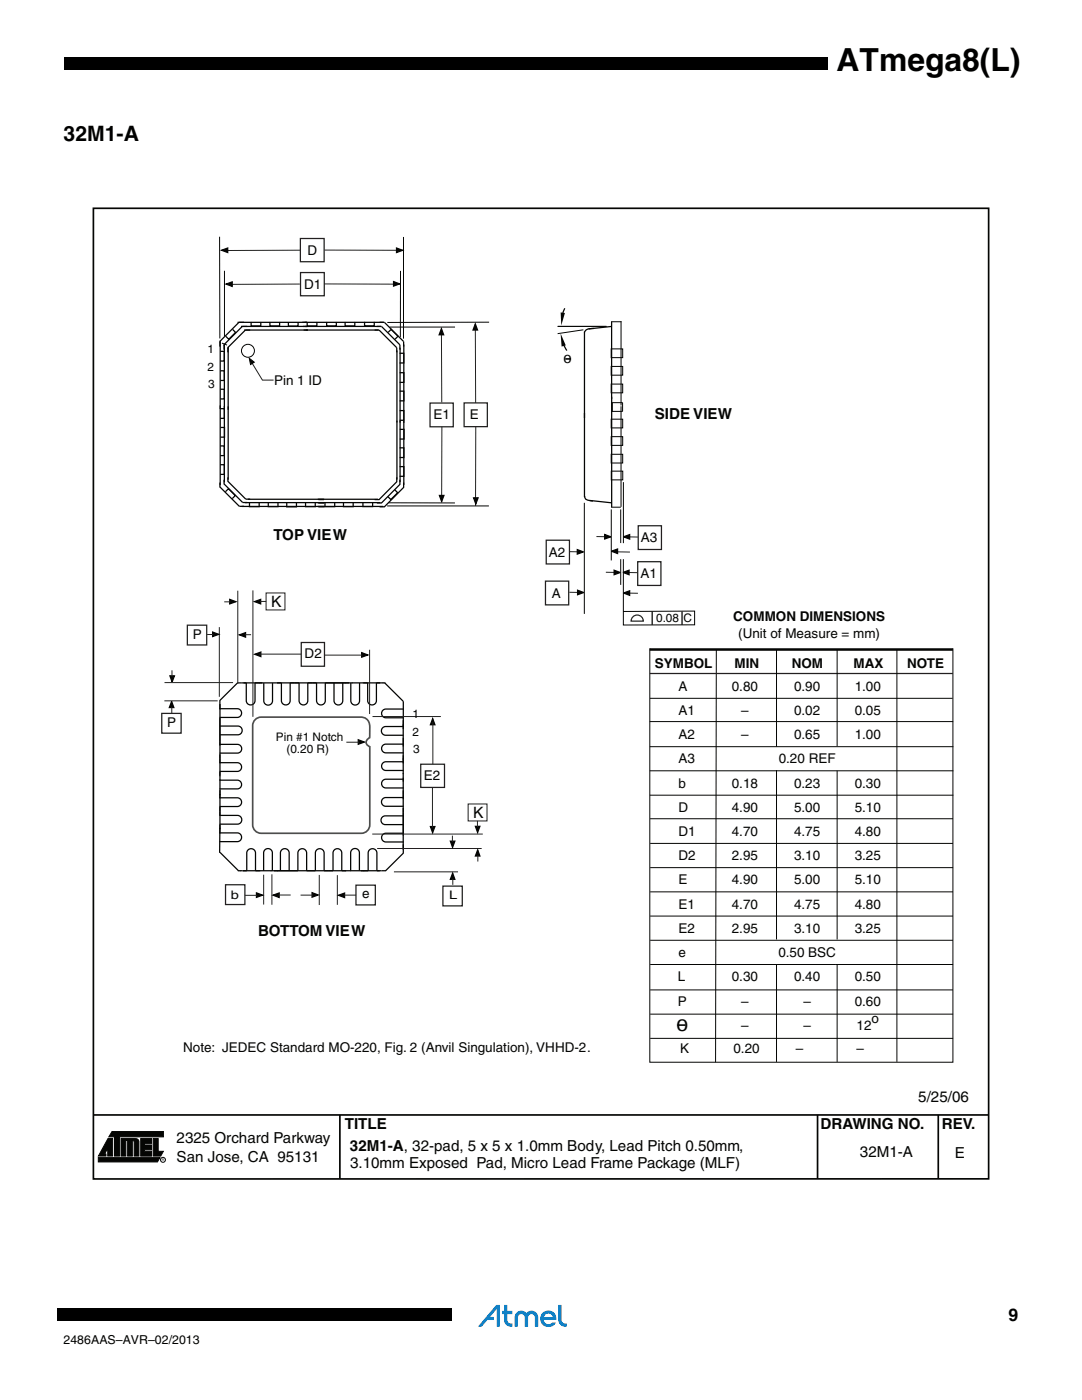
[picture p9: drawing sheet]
<svg xmlns="http://www.w3.org/2000/svg" width="216mm" height="279mm" viewBox="0 0 216 279" stroke-linecap="round" stroke-linejoin="round" font-family="sans-serif">
<g fill="#0079c2">
<path d="M111.4 260.4h.7v3a.78 .78 0 0 0 1 .7v.7a1.4 1.4 0 0 1-1.7-1.4z"/>
<path d="M103.1 262a1.32 1.32 0 0 1 1.9 0 1.34 1.34 0 0 1 1.5-.3 1.34 1.34 0 0 1 .9 1.2v1.9h-.7v-1.9a.68 .68 0 0 0-.6-.7 .68 .68 0 0 0-.7 .7v1.9h-.7v-1.9a.68 .68 0 0 0-.7-.7 .68 .68 0 0 0-.7 .7v1.9h-.6v-2z"/>
<path d="M99 260.4h.8v4.4h-.7v-3.6l-1.3 1.6h.7v.6h-1.2l-1.2 1.4h-.7z"/>
<path d="M100.6 260.4h.6v1.2h1v.7h-1v1.1a.77 .77 0 0 0 1 .7v.7a1.4 1.4 0 0 1-1.6-1.4v-1.1h-.4v-.7h.4z"/>
<path d="M108.2 262a1.66 1.66 0 0 0 .3 2.6 1.66 1.66 0 0 0 2.4-.7h-.7a.94 .94 0 0 1-1 .3 .94 .94 0 0 1-.7-.8h2.5a1.61 1.61 0 0 0-.9-1.7 1.61 1.61 0 0 0-1.9 .3zM108.8 262.3a.89 .89 0 0 1 1.5 .5h-1.8z"/>
</g>
<path d="M0 11.4h165.2v2.4h-165.2z" fill="#000"/>
<path d="M0 6.4h12.7v15.8h-12.7z" fill="#fff"/>
<path d="M11.5 261.1h1.2v2.5h-1.2zM12.7 261.1h77.4v2.5h-77.4z" fill="#000"/>
<path d="M18.5 41.4h178.9v194.1h-178.9z" fill="#fff"/>
<path d="M21.5 227.2h1v3.5h-1v-1.5l-.6 1.1h.2v.4h-1.5z" fill="#040503"/>
<path d="M21.5 227.2h1v3.5h-1v-1.5l-.6 1.1h.2v.4h-1.5z" fill="none" stroke="#040503" stroke-width=".2"/>
<path d="M30.6 227.2h1v2.6h1l-.5 .9h-1.5z" fill="#040503"/>
<path d="M30.6 227.2h1v2.6h1l-.5 .9h-1.5z" fill="none" stroke="#040503" stroke-width=".2"/>
<path d="M19.6 231h12.3l-.5 .9h-11.8z" fill="#040503"/>
<path d="M19.6 231h12.3l-.5 .9h-11.8z" fill="none" stroke="#040503" stroke-width=".2"/>
<path d="M22.4 225.8h10.2v1.1h-8.8v3.8h-1v-3.8h-1.1z" fill="#040503"/>
<path d="M22.4 225.8h10.2v1.1h-8.8v3.8h-1v-3.8h-1.1z" fill="none" stroke="#040503" stroke-width=".2"/>
<path d="M24.2 227.2h2.8a.65 .65 0 0 1 .7 .7v2.8h-.9v-2.8l-.1-.2-.3-.1v3.1h-.9v-3.1h-.4v3.1h-.9z" fill="#040503"/>
<path d="M24.2 227.2h2.8a.65 .65 0 0 1 .7 .7v2.8h-.9v-2.8l-.1-.2-.3-.1v3.1h-.9v-3.1h-.4v3.1h-.9z" fill="none" stroke="#040503" stroke-width=".2"/>
<path d="M28.1 227.2h2.1v1h-1.4v.3h1.4v.9h-1.4v.4h1.4v.9h-2.1z" fill="#040503"/>
<g fill="none" stroke="#040503" stroke-width=".2">
<path d="M43.8 47.2l.1 20.3M44.8 54v13.1M79.9 54.1v13.2M80.5 47.3v20.3M44.3 68.5l1 .4M129.7 129.4v82.6h60.4v-82.6M129.7 139.4h60.4M142.9 129.7l-.1 82.3M154.9 129.6v19.4M167 129.6v19.3M179 129.6v82.3M129.6 144h60.6"/>
<path d="M129.7 149h60.5M129.7 153.8h60.5M129.7 158.7h60.5M154.9 153.7v33.8M167 153.8v33.7M129.7 163.4h60.5M129.7 168.3h60.5M129.7 173.2h60.5M129.7 178h60.5M129.7 187.7h60.5M129.7 192.5h60.5M129.7 197.6h60.5"/>
<path d="M129.7 182.8h60.5M154.9 192.4v19.5M167 192.4v19.5M129.7 202.4h60.5M129.7 207.2h60.5M28.1 227.2h2.1v1h-1.4v.3h1.4v.9h-1.4v.4h1.4v.9h-2.1z"/>
<circle cx="49.5" cy="70" r="1.29"/>
<circle cx="32.5" cy="231.5" r=".49"/>
</g>
<path d="M18.6 41.6h178.7v193.7h-178.7zM18.6 222.5h178.6M67.8 222.5v12.7M163.1 222.5v12.6M187.2 222.5v12.6" fill="none" stroke="#040503" stroke-width=".34"/>
<path d="M129.7 129.6h60.4" fill="none" stroke="#040503" stroke-width=".5"/>
<path d="M59.9 47.6h4.8v4.6h-4.8zM129.7 134.4h60.4" fill="none" stroke="#231f20" stroke-width=".25"/>
<g fill="none" stroke="#040503" stroke-width=".25">
<path d="M43.9 68.2v1M43.9 68v28.8M44 70.1h.7v2h-.7M44 74h.8v1.9h-.8M44 77.7h.8v1.9h-.8M44.8 68.6v27.6M45.5 69.4v.9M45.5 69.2v26.5M46.4 65.7l.6 .6-1.4 1.4-.6-.6M47.4 64.3h29.3l3.8 3.9 .1 28.6M47.7 64.3l-3.8 3.9M48.1 65.1h28l3.7 3.7v27.4"/>
<path d="M48.4 65.1l-3.7 3.7v1M48.7 65.9h26.9l3.6 3.5v.9M49 65.9l-3.6 3.5M50.1 64.2v.8h1.9v-.8M53.9 64.2v.8h1.9v-.8M57.5 64.3v.8h2v-.8M61.3 64.2v.8h1.9v-.8M65.2 64.2v.8h1.9v-.8M68.9 64.2v.8h1.9v-.8M72.7 64.2v.8h2v-.8M77.4 66.3l.6-.6 1.4 1.4-.6 .6M79.2 69.9v25.8"/>
<path d="M79.7 70.5h.9v1.9h-.9M79.7 74.4h.9v1.9h-.9M79.7 78.1h.9v1.9h-.9M43.9 96.3v1M43.9 97.2l3.9 3.9h28.7M44 81.6h.8v1.9h-.8M44 89h.8v1.9h-.8M44 92.7h.8v2h-.8M44 85.3h.8v1.9h-.8M44.7 96.6l3.7 3.7h.9M44.7 95.7v1M45 98.1l.6-.6 1.3 1.4-.6 .6"/>
<path d="M45.5 96.1l3.5 3.5h26.4M45.5 95.3v.8M63.5 99.7h1.1M78.7 97.7l.6 .6-1.3 1.4-.6-.6M79.2 95.3v.8l-3.6 3.6h-.8M79.7 81.9h.9v2h-.9M79.7 89.4h.9v1.9h-.9M79.7 93.1h.9v2h-.9M79.8 85.7h.8v1.9h-.8M79.8 95.7v1l-3.7 3.7h-.9M80.5 96.3v1l-3.8 3.8h-1M48.9 100.3h27"/>
<path d="M49.8 100.3v.8h1.9v-.8M53.5 100.3v.8h2v-.8M57.2 100.3v.9h2v-.9M61 100.3v.8h1.9v-.8M63.5 100.4h1.2M63.5 101.1h1.2M64.9 100.3l-.1 .8h2v-.8M68.5 100.3v.8h2v-.8M72.4 100.3v.8h2v-.8M49.1 136.3v3.5a.87 .87 0 0 0 .9 .9 .87 .87 0 0 0 .9-.9v-3.5M52.6 136.3v3.6a.87 .87 0 0 0 .9 .8 .87 .87 0 0 0 .9-.8v-3.6M56.2 136.3v3.5a.87 .87 0 0 0 .8 .9 .87 .87 0 0 0 .9-.9v-3.5"/>
<path d="M59.7 136.3v3.5a.87 .87 0 0 0 .8 .9 .87 .87 0 0 0 .9-.9v-3.5M63.2 136.3v3.5a.87 .87 0 0 0 .8 .9 .87 .87 0 0 0 .9-.9v-3.5M66.6 136.3v3.5a.87 .87 0 0 0 .9 .9 .87 .87 0 0 0 .9-.9v-3.5M70 136.3v3.6a.87 .87 0 0 0 .9 .8 .87 .87 0 0 0 .8-.8v-3.6M73.4 136.3v3.5a.87 .87 0 0 0 .8 .9 .87 .87 0 0 0 .9-.9v-3.5M76.8 136.3l3.6 3.6M76.9 136.3h-29.5l-3.5 3.5v.9M80.5 139.9v29.7M43.8 141.4h3.6a.87 .87 0 0 1 .8 .9 .87 .87 0 0 1-.8 .9h-3.6M43.8 152.2h3.6a.87 .87 0 0 1 .8 .9 .87 .87 0 0 1-.8 .9h-3.6M43.8 155.7h3.6a.87 .87 0 0 1 .8 .9 .87 .87 0 0 1-.8 .8h-3.6M43.8 159.2h3.6a.87 .87 0 0 1 .8 .9 .87 .87 0 0 1-.8 .9h-3.6"/>
<path d="M43.8 148.6h3.6a.87 .87 0 0 1 .8 .8 .87 .87 0 0 1-.8 .9h-3.6M43.9 140.5v25.8M43.9 144.9h3.6a.87 .87 0 0 1 .8 .9 .87 .87 0 0 1-.8 .8h-3.6M80.5 145h-3.5a.87 .87 0 0 0-.9 .9 .87 .87 0 0 0 .9 .8h3.5M80.5 159.2h-3.5a.87 .87 0 0 0-.9 .8 .87 .87 0 0 0 .9 .9h3.5M80.5 155.5h-3.5a.87 .87 0 0 0-.9 .9 .87 .87 0 0 0 .9 .9h3.5M80.5 152h-3.5a.87 .87 0 0 0-.9 .9 .87 .87 0 0 0 .9 .9h3.5M80.5 148.5h-3.5a.87 .87 0 0 0-.9 .9 .87 .87 0 0 0 .9 .8h3.5M80.5 141.5h-3.5a.87 .87 0 0 0-.9 .9 .87 .87 0 0 0 .9 .8h3.5M43.8 166.2h3.6a.87 .87 0 0 1 .8 .9 .87 .87 0 0 1-.8 .9h-3.6M43.8 162.7h3.6a.87 .87 0 0 1 .8 .9 .87 .87 0 0 1-.8 .9h-3.6M43.9 165.2l-.1 5"/>
<path d="M43.9 170.1l3.7 3.7M49.2 173.8v-3.6a.87 .87 0 0 1 .9-.8 .87 .87 0 0 1 .9 .8v3.6M52.6 173.8v-3.6a.87 .87 0 0 1 .9-.8 .87 .87 0 0 1 .8 .8v3.6M56 173.8v-3.6a.87 .87 0 0 1 .8-.8 .87 .87 0 0 1 .9 .8v3.6M59.4 173.8v-3.6a.87 .87 0 0 1 .9-.8 .87 .87 0 0 1 .9 .8v3.6M62.9 173.8v-3.6a.87 .87 0 0 1 .9-.8 .87 .87 0 0 1 .9 .8v3.6M66.5 173.8v-3.6a.87 .87 0 0 1 .8-.8 .87 .87 0 0 1 .9 .8v3.6M70 173.7v-3.5a.87 .87 0 0 1 .8-.9 .87 .87 0 0 1 .9 .9v3.5M73.5 173.8v-3.6a.87 .87 0 0 1 .8-.8 .87 .87 0 0 1 .9 .8v3.6M80.4 162.8h-3.5a.87 .87 0 0 0-.9 .9 .87 .87 0 0 0 .9 .9h3.5M80.5 169.4v.9l-3.6 3.5h-29.4M80.5 166.3h-3.5a.87 .87 0 0 0-.9 .9 .87 .87 0 0 0 .9 .8h3.5"/>
</g>
<path d="M64.7 56.7h15.2" fill="none" stroke="#231f20" stroke-width=".2"/>
<path d="M78.5 56.2l1.3 .5-1.3 .4z" fill="#040503"/>
<path d="M78.5 56.2l1.3 .5-1.3 .4z" fill="none" stroke="#040503" stroke-width=".25"/>
<path d="M59.8 56.7l-14.1 .1" fill="none" stroke="#231f20" stroke-width=".2"/>
<path d="M45.1 56.7l1.2-.4v.9z" fill="#040503"/>
<path d="M45.1 56.7l1.2-.4v.9z" fill="none" stroke="#040503" stroke-width=".25"/>
<path d="M59.9 49.9l-15.3 .1" fill="none" stroke="#231f20" stroke-width=".2"/>
<path d="M44.2 49.9l1.2-.4v.9z" fill="#040503"/>
<path d="M44.2 49.9l1.2-.4v.9z" fill="none" stroke="#040503" stroke-width=".25"/>
<path d="M64.7 49.9l15.8 .1" fill="none" stroke="#231f20" stroke-width=".2"/>
<path d="M79.1 49.5l1.2 .5-1.2 .4z" fill="#040503"/>
<path d="M79.1 49.5l1.2 .5-1.2 .4z" fill="none" stroke="#040503" stroke-width=".25"/>
<path d="M60 54.4h4.7v4.6h-4.7zM92.6 80.4h4.6v4.7h-4.6z" fill="none" stroke="#231f20" stroke-width=".25"/>
<path d="M77.7 65.3h13.1M97.6 64.3l-20.3 .1M77.2 101h20.4M77.5 100.3l13.3 .1" fill="none" stroke="#040503" stroke-width=".2"/>
<path d="M88.2 85.2l-.1 15.1" fill="none" stroke="#231f20" stroke-width=".2"/>
<path d="M87.7 98.9h.9l-.5 1.2z" fill="#040503"/>
<path d="M87.7 98.9h.9l-.5 1.2z" fill="none" stroke="#040503" stroke-width=".25"/>
<path d="M88.1 66.2v14.1" fill="none" stroke="#231f20" stroke-width=".2"/>
<path d="M88.1 65.6l.4 1.2h-.9z" fill="#040503"/>
<path d="M88.1 65.6l.4 1.2h-.9z" fill="none" stroke="#040503" stroke-width=".25"/>
<path d="M94.8 65.1l.1 15.3" fill="none" stroke="#231f20" stroke-width=".2"/>
<path d="M94.8 64.6l.5 1.3h-.9z" fill="#040503"/>
<path d="M94.8 64.6l.5 1.3h-.9z" fill="none" stroke="#040503" stroke-width=".25"/>
<path d="M94.9 85.2v15.8" fill="none" stroke="#231f20" stroke-width=".2"/>
<path d="M94.5 99.4h.9l-.5 1.2z" fill="#040503"/>
<path d="M94.5 99.4h.9l-.5 1.2z" fill="none" stroke="#040503" stroke-width=".25"/>
<path d="M85.8 80.4h4.6v4.8h-4.6z" fill="none" stroke="#231f20" stroke-width=".25"/>
<path d="M63.7 174.6v6M67.3 174.7v5.9" fill="none" stroke="#231f20" stroke-width=".2"/>
<path d="M62.3 178.2l1.2 .4-1.2 .5z" fill="#040503"/>
<path d="M62.3 178.2l1.2 .4-1.2 .5z" fill="none" stroke="#040503" stroke-width=".25"/>
<path d="M60 178.6h2.4" fill="none" stroke="#231f20" stroke-width=".2"/>
<path d="M67.5 178.7l1.3-.5v.9z" fill="#040503"/>
<path d="M67.5 178.7l1.3-.5v.9z" fill="none" stroke="#040503" stroke-width=".25"/>
<path d="M52.6 174.6v5.9M54.3 174.5v6.1M68.6 178.6h2.5" fill="none" stroke="#231f20" stroke-width=".2"/>
<path d="M51.2 178.2l1.2 .4-1.2 .5z" fill="#040503"/>
<path d="M51.2 178.2l1.2 .4-1.2 .5z" fill="none" stroke="#040503" stroke-width=".25"/>
<path d="M48.9 178.7h2.4" fill="none" stroke="#231f20" stroke-width=".2"/>
<path d="M54.5 178.7l1.2-.5v.9z" fill="#040503"/>
<path d="M116.6 66.2v33M118.5 65.6a1.69 1.69 0 0 0-1.9 .7M122 64.2v15.5M122.1 79.2v22M122.1 65.1l-4.6 .5M116.7 99a.89 .89 0 0 0 1 .9l.6 .1M117.6 99.9l4.4 .4M122.2 80.4v1.7M54.5 178.7l1.2-.5v.9z" fill="none" stroke="#040503" stroke-width=".25"/>
<path d="M119 107.1h2.9M55.6 178.6h2.4" fill="none" stroke="#231f20" stroke-width=".2"/>
<path d="M45 176.6h3.9v3.9h-3.9zM71 176.7h3.9v3.9h-3.9z" fill="none" stroke="#231f20" stroke-width=".25"/>
<g fill="none" stroke="#040503" stroke-width=".2">
<path d="M121.9 64.2h2.1M122 69.6h2.2v1.8h-2.2zM122 73.1h2.2v1.8h-2.2zM122 76.7h2.2v1.7h-2.2zM123.9 64.1v16.8M122 80.4h2.2M122 82.1h2.2M122 87.1h2.2v1.8h-2.2zM122 83.7h2.2v1.7h-2.2zM122 90.7h2.2v1.7h-2.2zM122 94h2.3v1.8h-2.3zM123.9 81.1v20.1"/>
<path d="M124.2 80.4v1.7M124.4 96.2v12.2M116.6 100.3v22.2M121.9 101.2h2M122 101.7v10.1M123.9 101.7v6.7M123.9 111.6v5.1"/>
</g>
<path d="M120.7 106.7l1.2 .4-1.2 .5z" fill="#040503"/>
<path d="M120.7 106.7l1.2 .4-1.2 .5z" fill="none" stroke="#040503" stroke-width=".25"/>
<path d="M124.4 107.1l2.9 .1" fill="none" stroke="#231f20" stroke-width=".2"/>
<path d="M124.4 107.1l1.2-.4v.9z" fill="#040503"/>
<path d="M124.4 107.1l1.2-.4v.9z" fill="none" stroke="#040503" stroke-width=".25"/>
<path d="M122.8 110.1l2.9 .1" fill="none" stroke="#231f20" stroke-width=".2"/>
<path d="M122 110l1.2-.4v.9z" fill="#040503"/>
<path d="M122 110l1.2-.4v.9z" fill="none" stroke="#040503" stroke-width=".25"/>
<path d="M120.9 114.2l2.9 .1" fill="none" stroke="#231f20" stroke-width=".2"/>
<path d="M122.5 113.8l1.3 .5-1.3 .4z" fill="#040503"/>
<path d="M122.5 113.8l1.3 .5-1.3 .4z" fill="none" stroke="#040503" stroke-width=".25"/>
<path d="M124.3 114.2l2.9 .1" fill="none" stroke="#231f20" stroke-width=".2"/>
<path d="M124.3 114.2l1.2-.4v.9z" fill="#040503"/>
<path d="M124.3 114.2l1.2-.4v.9z" fill="none" stroke="#040503" stroke-width=".25"/>
<path d="M113.5 110.1h2.9" fill="none" stroke="#231f20" stroke-width=".2"/>
<path d="M115.2 109.7l1.2 .4-1.2 .5z" fill="#040503"/>
<path d="M115.2 109.7l1.2 .4-1.2 .5z" fill="none" stroke="#040503" stroke-width=".25"/>
<path d="M124.4 118.4h2.9" fill="none" stroke="#231f20" stroke-width=".2"/>
<path d="M124.4 118.4l1.2-.5v.9z" fill="#040503"/>
<path d="M124.4 118.4l1.2-.5v.9z" fill="none" stroke="#040503" stroke-width=".25"/>
<path d="M113.6 118.2l2.9 .1" fill="none" stroke="#231f20" stroke-width=".2"/>
<path d="M115.3 117.8l1.2 .5-1.2 .4z" fill="#040503"/>
<path d="M115.3 117.8l1.2 .5-1.2 .4z" fill="none" stroke="#040503" stroke-width=".25"/>
<path d="M108.8 116h4.7v4.7h-4.7zM109 107.8h4.6v4.7h-4.6zM127.2 112.1h4.7v4.7h-4.7zM127.3 104.9h4.7v4.8h-4.7z" fill="none" stroke="#231f20" stroke-width=".25"/>
<path d="M50.5 117.8v25.3M73.7 129.7v12.8" fill="none" stroke="#231f20" stroke-width=".2"/>
<path d="M50.8 130.6l1.2-.5v.9z" fill="#040503"/>
<path d="M50.8 130.6l1.2-.5v.9z" fill="none" stroke="#040503" stroke-width=".25"/>
<path d="M51.7 130.5h8.4" fill="none" stroke="#231f20" stroke-width=".2"/>
<path d="M72.2 130.3l1.2 .4-1.2 .5z" fill="#040503"/>
<path d="M72.2 130.3l1.2 .4-1.2 .5z" fill="none" stroke="#040503" stroke-width=".25"/>
<path d="M64.7 130.7h7.6M74.3 143h13.7M74.3 166.5h22" fill="none" stroke="#231f20" stroke-width=".2"/>
<path d="M60.1 128.2h4.6v4.8h-4.6z" fill="none" stroke="#231f20" stroke-width=".25"/>
<path d="M86.3 143.4l.5 1.2h-.9z" fill="#040503"/>
<path d="M86.3 143.4l.5 1.2h-.9z" fill="none" stroke="#040503" stroke-width=".25"/>
<path d="M86.4 144.1v8.4" fill="none" stroke="#231f20" stroke-width=".2"/>
<path d="M85.9 165h.9l-.5 1.2z" fill="#040503"/>
<path d="M130.1 122v2.7M136.1 122v2.7M85.9 165h.9l-.5 1.2z" fill="none" stroke="#040503" stroke-width=".25"/>
<path d="M47.4 117.9v18.6M32.8 139.9h10.6M32.8 136.2h13.7M43.8 125.2v13.9M86.3 157.2v8M75.3 169.3h20.8M78.6 174h12.8" fill="none" stroke="#231f20" stroke-width=".2"/>
<path d="M84 152.5h4.7v4.6h-4.7zM88.4 176.8h3.8v4h-3.8z" fill="none" stroke="#231f20" stroke-width=".25"/>
<path d="M124.4 111.6v13.1h14.2v-2.7h-14.3" fill="none" stroke="#040503" stroke-width=".2"/>
<path d="M126.2 123.2a1.22 1.22 0 0 1 1.3-.4 1.22 1.22 0 0 1 .9 1.2h-2.5z" fill="none" stroke="#231f20" stroke-width=".24"/>
<path d="M47.8 126.7l1.2-.4v.9z" fill="#040503"/>
<path d="M47.8 126.7l1.2-.4v.9z" fill="none" stroke="#040503" stroke-width=".25"/>
<path d="M48.9 126.7h1.2" fill="none" stroke="#231f20" stroke-width=".2"/>
<path d="M42.4 126.1l1.2 .5-1.2 .4z" fill="#040503"/>
<path d="M42.4 126.1l1.2 .5-1.2 .4z" fill="none" stroke="#040503" stroke-width=".25"/>
<path d="M41.3 126.6h1.3" fill="none" stroke="#231f20" stroke-width=".2"/>
<path d="M37.4 124.8h3.8v3.9h-3.8z" fill="none" stroke="#231f20" stroke-width=".25"/>
<path d="M33.9 134.9h.9l-.5 1.2z" fill="#040503"/>
<path d="M33.9 134.9h.9l-.5 1.2z" fill="none" stroke="#040503" stroke-width=".25"/>
<path d="M34.3 133.8v1.2" fill="none" stroke="#231f20" stroke-width=".2"/>
<path d="M34.2 140l.5 1.2h-.9z" fill="#040503"/>
<path d="M112.4 68.7l.7 1.3M34.2 140l.5 1.2h-.9z" fill="none" stroke="#040503" stroke-width=".25"/>
<path d="M34.3 141.1v1.2" fill="none" stroke="#231f20" stroke-width=".2"/>
<path d="M32.3 142.4h3.8v3.9h-3.8z" fill="none" stroke="#231f20" stroke-width=".25"/>
<path d="M111.9 66.6l1 2.3-.8 .3z" fill="#040503"/>
<path d="M116.4 65.8l-5.1 .8" fill="none" stroke="#040503" stroke-width=".2"/>
<path d="M112.8 71.6h1.1z" fill="#040503"/>
<path d="M112.7 61.5l-.5 1.4M112.8 71.6h1.1" fill="none" stroke="#040503" stroke-width=".25"/>
<path d="M111.3 65.1h9.7" fill="none" stroke="#040503" stroke-width=".2"/>
<path d="M111.9 62.4l.8 .1-.7 2.5z" fill="#040503"/>
<path d="M71.5 147.6l1.2 .5-1.2 .4z" fill="#040503"/>
<path d="M71.5 147.6l1.2 .5-1.2 .4z" fill="none" stroke="#040503" stroke-width=".25"/>
<path d="M69.1 148.1h2.5" fill="none" stroke="#231f20" stroke-width=".2"/>
<path d="M50.8 120.1l1.2-.5v.9z" fill="#040503"/>
<path d="M50.8 120.1l1.2-.5v.9z" fill="none" stroke="#040503" stroke-width=".25"/>
<path d="M51.9 120h1.2" fill="none" stroke="#231f20" stroke-width=".2"/>
<path d="M45.8 119.6l1.3 .5-1.3 .4z" fill="#040503"/>
<path d="M45.8 119.6l1.3 .5-1.3 .4z" fill="none" stroke="#040503" stroke-width=".25"/>
<path d="M44.7 120.1h1.3" fill="none" stroke="#231f20" stroke-width=".2"/>
<path d="M89.9 167.9h.9l-.5 1.2z" fill="#040503"/>
<path d="M89.9 167.9h.9l-.5 1.2z" fill="none" stroke="#040503" stroke-width=".25"/>
<path d="M90.3 166.8v1.2" fill="none" stroke="#231f20" stroke-width=".2"/>
<path d="M90.3 174.3l.5 1.2h-.9z" fill="#040503"/>
<path d="M90.3 174.3l.5 1.2h-.9z" fill="none" stroke="#040503" stroke-width=".25"/>
<path d="M90.4 175.4v1.2" fill="none" stroke="#231f20" stroke-width=".2"/>
<path d="M94.9 164.9h.9l-.5 1.2z" fill="#040503"/>
<path d="M94.9 164.9h.9l-.5 1.2z" fill="none" stroke="#040503" stroke-width=".25"/>
<path d="M95.3 163.8v1.2" fill="none" stroke="#231f20" stroke-width=".2"/>
<path d="M95.3 169.6l.5 1.2h-.9z" fill="#040503"/>
<path d="M95.3 169.6l.5 1.2h-.9z" fill="none" stroke="#040503" stroke-width=".25"/>
<path d="M95.3 170.7v1.2" fill="none" stroke="#231f20" stroke-width=".2"/>
<path d="M135.2 204.6h1.6z" fill="#040503"/>
<path d="M135.2 204.6h1.6" fill="none" stroke="#040503" stroke-width=".25"/>
<path d="M50.2 72.3l2.2 3.6h2.2" fill="none" stroke="#231f20" stroke-width=".2"/>
<path d="M49.7 71.5l1 .8-.7 .5z" fill="#040503"/>
<path d="M49.7 71.5l1 .8-.7 .5z" fill="none" stroke="#040503" stroke-width=".2"/>
<path d="M50.9 143.6l.8-.4 .4-.1h19.8a1.75 1.75 0 0 1 1.9 2v2a1.02 1.02 0 0 0-.7 1 1.02 1.02 0 0 0 .7 .9v15.6a1.69 1.69 0 0 1-1.7 1.7h-20a1.69 1.69 0 0 1-1.7-1.7v-19.8l.1-.4z" fill="none" stroke="#4c4d4d" stroke-width=".33"/>
<path d="M53.1 118.3h3.8v3.4h-3.8zM93.4 160.5h3.8v3.3h-3.8z" fill="none" stroke="#231f20" stroke-width=".2"/>
<text font-size="6.3" x="166.9" y="14.1">ATmega8(L)</text>
<text font-size="4.2" x="12.7" y="28.2">32M1-A</text>
<text font-size="3.5" x="201.3" y="263.7">9</text>
<text font-size="3.4" fill="#040503" x="135" y="205.7">0</text>
<g font-size="3.1" fill="#040503">
<text x="54.1" y="121.1">K</text>
<text x="94.4" y="163.2">K</text>
</g>
<g font-size="3" fill="#040503">
<text x="130.7" y="83.5">SIDE VIEW</text>
<text x="54.6" y="107.8">TOP VIEW</text>
<text x="51.5" y="186.8">BOTTOM VIEW</text>
<text x="183.2" y="219.9">5/25/06</text>
<text x="68.8" y="225.4">TITLE</text>
<text x="163.7" y="225.3">DRAWING NO.</text>
<text x="187.9" y="225.4">REV.</text>
<text x="35.2" y="228.1">2325 Orchard Parkway</text>
<text x="35.2" y="231.8">San Jose, CA 95131</text>
<text x="69.8" y="229.8">32M1-A, 32-pad, 5 x 5 x 1.0mm Body, Lead Pitch 0.50mm,</text>
<text x="69.9" y="233.1">3.10mm Exposed Pad, Micro Lead Frame Package (MLF)</text>
<text x="171.6" y="231">32M1-A</text>
<text x="190.5" y="231.1">E</text>
</g>
<g font-size="2.7" fill="#040503">
<text x="61.3" y="50.9">D</text>
<text x="60.7" y="57.7">D1</text>
<text x="54.7" y="76.8">Pin 1 ID</text>
<text x="86.5" y="83.6">E1</text>
<text x="93.7" y="83.7">E</text>
<text x="109.5" y="111.1">A2</text>
<text x="127.9" y="108.2">A3</text>
<text x="110.1" y="119.2">A</text>
<text x="127.8" y="115.4">A1</text>
<text x="146.3" y="123.9">COMMON DIMENSIONS</text>
<text x="38.5" y="127.5">P</text>
<text x="60.8" y="131.4">D2</text>
<text x="147.3" y="127.3">(Unit of Measure = mm)</text>
<text x="130.7" y="133.4">SYMBOL</text>
<text x="135.4" y="137.8">A</text>
<text x="146" y="137.8">0.80</text>
<text x="146.6" y="133.2">MIN</text>
<text x="158" y="133.3">NOM</text>
<text x="158.4" y="137.8">0.90</text>
<text x="170.3" y="133.2">MAX</text>
<text x="170.5" y="137.8">1.00</text>
<text x="181" y="133.3">NOTE</text>
<text x="135.4" y="142.7">A1</text>
<text x="147.9" y="142.7">–</text>
<text x="158.4" y="142.7">0.02</text>
<text x="170.5" y="142.7">0.05</text>
<text x="33.4" y="145.1">P</text>
<text x="135.4" y="147.5">A2</text>
<text x="147.9" y="147.5">–</text>
<text x="158.4" y="147.5">0.65</text>
<text x="170.5" y="147.5">1.00</text>
<text x="84.6" y="155.7">E2</text>
<text x="135.4" y="152.3">A3</text>
<text x="155.4" y="152.3">0.20 REF</text>
<text x="135.4" y="157.2">b</text>
<text x="146" y="157.2">0.18</text>
<text x="158.4" y="157.2">0.23</text>
<text x="170.5" y="157.2">0.30</text>
<text x="135.4" y="162">D</text>
<text x="135.4" y="166.8">D1</text>
<text x="146" y="166.8">4.70</text>
<text x="146" y="162">4.90</text>
<text x="158.4" y="166.8">4.75</text>
<text x="158.4" y="162">5.00</text>
<text x="170.5" y="166.8">4.80</text>
<text x="170.5" y="162">5.10</text>
<text x="135.4" y="171.7">D2</text>
<text x="146" y="171.7">2.95</text>
<text x="158.4" y="171.7">3.10</text>
<text x="170.5" y="171.7">3.25</text>
<text x="72.3" y="179.3">e</text>
<text x="135.4" y="176.5">E</text>
<text x="146" y="176.5">4.90</text>
<text x="158.4" y="176.5">5.00</text>
<text x="170.5" y="176.5">5.10</text>
<text x="135.4" y="181.3">E1</text>
<text x="146" y="181.3">4.70</text>
<text x="158.4" y="181.3">4.75</text>
<text x="170.5" y="181.3">4.80</text>
<text x="135.4" y="186.2">E2</text>
<text x="135.4" y="191">e</text>
<text x="146" y="186.2">2.95</text>
<text x="155.3" y="191">0.50 BSC</text>
<text x="158.4" y="186.2">3.10</text>
<text x="170.5" y="186.2">3.25</text>
<text x="135.2" y="195.9">L</text>
<text x="146" y="195.9">0.30</text>
<text x="158.4" y="195.9">0.40</text>
<text x="170.5" y="195.9">0.50</text>
<text x="135.2" y="200.7">P</text>
<text x="147.9" y="200.7">–</text>
<text x="160.3" y="200.7">–</text>
<text x="170.5" y="200.7">0.60</text>
<text x="36.5" y="209.9">Note: JEDEC Standard MO-220, Fig. 2 (Anvil Singulation), VHHD-2.</text>
<text x="147.9" y="205.5">–</text>
<text x="160.3" y="205.5">–</text>
<text x="170.9" y="205.5">12</text>
<text x="173.9" y="204.2">o</text>
<text x="135.7" y="210.2">K</text>
<text x="146.4" y="210.2">0.20</text>
<text x="158.8" y="210.2">–</text>
<text x="170.9" y="210.2">–</text>
</g>
<text font-size="2.5" x="12.7" y="268.1">2486AAS–AVR–02/2013</text>
<g font-size="2.4" fill="#040503">
<text x="41.4" y="70.5">1</text>
<text x="41.4" y="74.1">2</text>
<text x="41.5" y="77.5">3</text>
<text x="112.5" y="72.4">0</text>
<text x="130.9" y="124.1">0.08</text>
<text x="136.4" y="124.2">C</text>
<text x="82.3" y="143.3">1</text>
<text x="55.1" y="148">Pin #1 Notch</text>
<text x="82.3" y="146.8">2</text>
<text x="57.2" y="150.3">(0.20 R)</text>
<text x="82.5" y="150.2">3</text>
<text x="46.1" y="179.3">b</text>
<text x="89.6" y="179.5">L</text>
</g>
<text font-size=".7" fill="#040503" x="32.3" y="231.7">R</text>
</svg>
